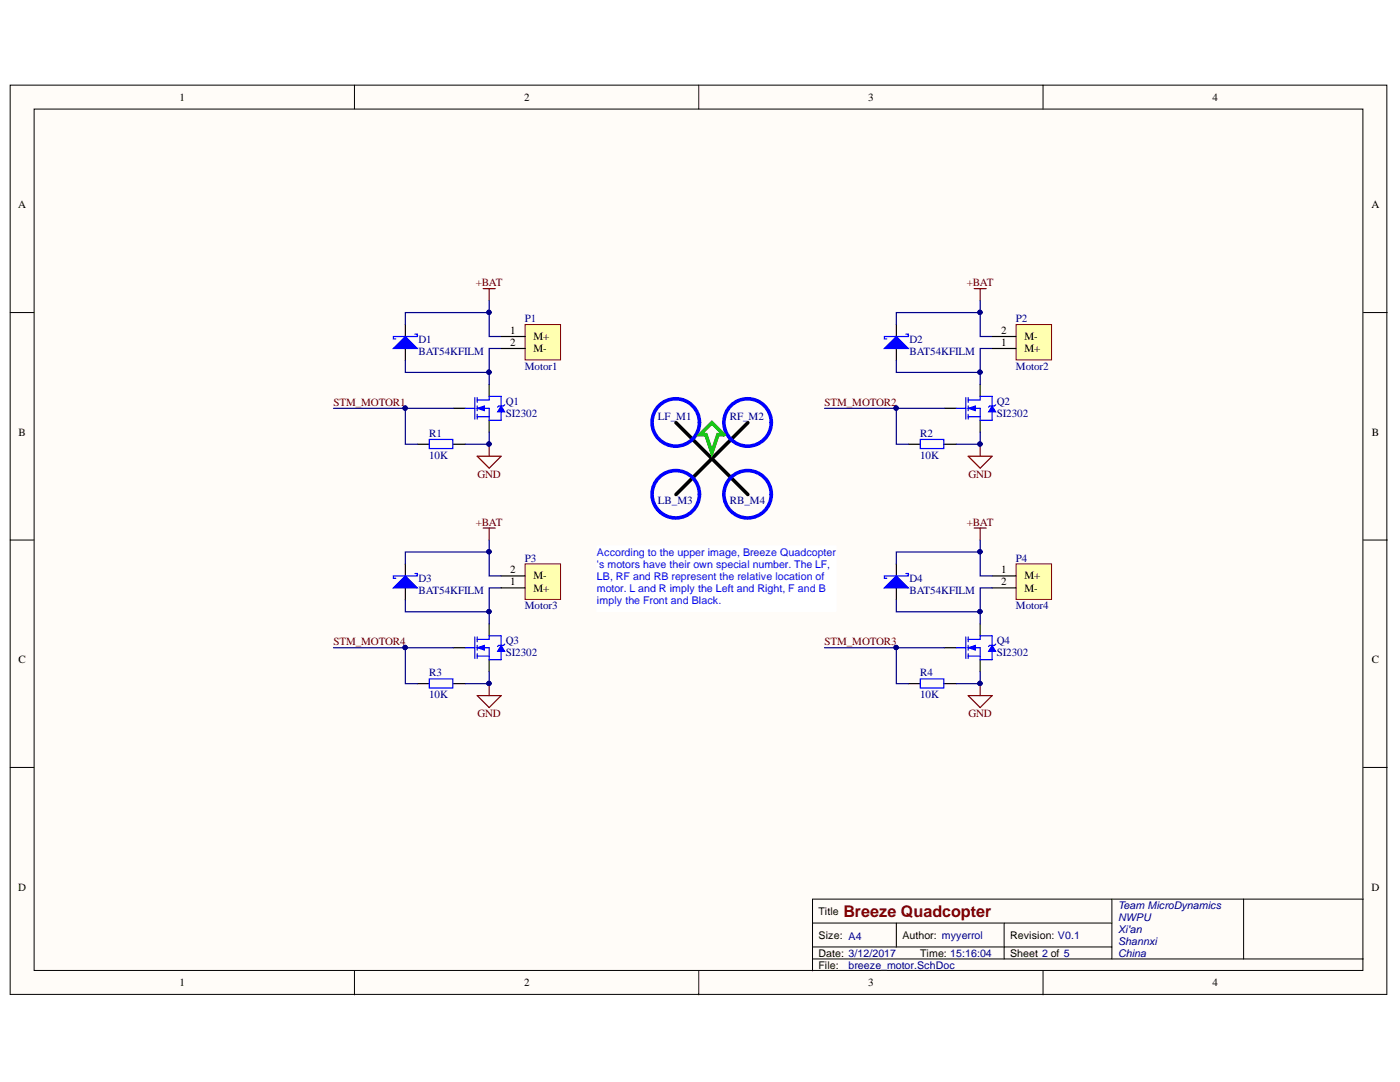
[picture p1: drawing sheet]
<svg xmlns="http://www.w3.org/2000/svg" width="279mm" height="216mm" viewBox="0 0 279 216" stroke-linecap="round" stroke-linejoin="round" font-family="sans-serif">
<g fill="#fffcf8" stroke="#000" stroke-width=".2">
<path d="M2 17h274.8v181.4h-274.8z"/>
<path d="M6.8 21.8h265.2v171.8h-265.2z"/>
</g>
<g fill="none" stroke="#000" stroke-width=".2">
<path d="M70.7 17v4.8M139.5 17v4.8M208.2 17v4.8M2 62.4h4.8M272.1 62.4h4.8M2 107.8h4.8M272.1 107.8h4.8M2 153.1h4.8M272.1 153.1h4.8M221.9 179.4v12M248.2 179.4h-86v14.3M272.1 179.4h-23.9v12"/>
<path d="M70.7 193.7v4.8M139.5 193.7v4.8M162.2 184.2h59.7M162.2 191.4h109.9M162.2 189h59.7M178.9 184.2v4.8M200.4 184.2v7.2M208.2 193.7v4.8"/>
</g>
<path d="M80.9 64.8v2.3M80.9 69.5v2.4" fill="none" stroke="#000" stroke-width=".24"/>
<path d="M78.5 69.5l2.4-2.4 2.4 2.4z" fill="#00f"/>
<path d="M78.5 69.5l2.4-2.4 2.4 2.4zM82.8 66.7h.5v.4h-4.8v.5h.5M94.8 79.3v4.3M95.2 79.8h2.4M95.2 79.3v1M92.8 81.5h2M95.2 81.5h2.4v2.4M95.2 83.2h2.4M95.2 81v1M95.2 82.7v.9" fill="none" stroke="#00f" stroke-width=".24"/>
<path d="M96.4 57.6h2.4M97.6 57.6v2.4" fill="none" stroke="#800000" stroke-width=".24"/>
<path d="M97.6 62.4h-16.7v2.4" fill="none" stroke="#000080" stroke-width=".24"/>
<circle cx="97.6" cy="62.3" r=".43" fill="#000080" stroke="#000080" stroke-width=".2"/>
<path d="M97.6 76.7v2.4M90.5 81.5h2.3M97.6 83.9v2.4" fill="none" stroke="#000" stroke-width=".24"/>
<path d="M95.2 81.5l1.5-.5v1z" fill="#00f"/>
<path d="M95.2 81.5l1.5-.5v1z" fill="none" stroke="#00f" stroke-width=".2"/>
<path d="M97.6 79.8v-.7h2.4v1.9M100 82.2v1.7h-2.4" fill="none" stroke="#00f" stroke-width=".24"/>
<path d="M100 81l.7 1.2h-1.4z" fill="#00f"/>
<path d="M100 81l.7 1.2h-1.4z" fill="none" stroke="#00f" stroke-width=".2"/>
<path d="M85.7 87.7h4.7v1.8h-4.7zM100.7 80.8l-.2 .2h-1l-.2 .2" fill="none" stroke="#00f" stroke-width=".24"/>
<path d="M80.9 71.9v2.4h16.7M80.9 81.5v7.1h2.4M97.6 86.3v2.3h-4.8" fill="none" stroke="#000080" stroke-width=".24"/>
<g fill="#000080" stroke="#000080" stroke-width=".2">
<circle cx="97.6" cy="74.3" r=".43"/>
<circle cx="97.6" cy="88.6" r=".43"/>
<circle cx="80.8" cy="81.4" r=".43"/>
</g>
<path d="M95.2 91h4.8l-2.4 2.4zM97.6 88.6v2.4" fill="none" stroke="#800000" stroke-width=".24"/>
<path d="M178.9 64.8v2.3M178.9 69.5v2.4M83.3 88.6h2.4M90.5 88.6h2.3" fill="none" stroke="#000" stroke-width=".24"/>
<path d="M176.5 69.5l2.4-2.4 2.4 2.4z" fill="#00f"/>
<path d="M176.5 69.5l2.4-2.4 2.4 2.4zM180.8 66.7h.5v.4h-4.8v.5h.5M192.7 79.3v4.3M193.2 79.8h2.4M193.2 79.3v1M190.8 81.5h1.9M193.2 81.5h2.4v2.4M193.2 83.2h2.4M193.2 81v1M193.2 82.7v.9" fill="none" stroke="#00f" stroke-width=".24"/>
<path d="M194.4 57.6h2.4M195.6 57.6v2.4" fill="none" stroke="#800000" stroke-width=".24"/>
<path d="M195.6 62.4h-16.7v2.4" fill="none" stroke="#000080" stroke-width=".24"/>
<circle cx="195.6" cy="62.3" r=".43" fill="#000080" stroke="#000080" stroke-width=".2"/>
<path d="M195.6 76.7v2.4M188.4 81.5h2.4M195.6 83.9v2.4" fill="none" stroke="#000" stroke-width=".24"/>
<path d="M193.2 81.5l1.5-.5v1z" fill="#00f"/>
<path d="M193.2 81.5l1.5-.5v1z" fill="none" stroke="#00f" stroke-width=".2"/>
<path d="M195.6 79.8v-.7h2.4v1.9M198 82.2v1.7h-2.4" fill="none" stroke="#00f" stroke-width=".24"/>
<path d="M198 81l.7 1.2h-1.4z" fill="#00f"/>
<path d="M198 81l.7 1.2h-1.4z" fill="none" stroke="#00f" stroke-width=".2"/>
<path d="M183.7 87.7h4.6v1.8h-4.6zM198.7 80.8l-.2 .2h-1l-.2 .2" fill="none" stroke="#00f" stroke-width=".24"/>
<path d="M178.9 71.9v2.4h16.7M178.9 81.5v7.1h2.4M195.6 86.3v2.3h-4.8" fill="none" stroke="#000080" stroke-width=".24"/>
<g fill="#000080" stroke="#000080" stroke-width=".2">
<circle cx="195.6" cy="74.3" r=".43"/>
<circle cx="195.6" cy="88.6" r=".43"/>
<circle cx="178.8" cy="81.4" r=".43"/>
</g>
<path d="M193.2 91h4.8l-2.4 2.4zM195.6 88.6v2.4" fill="none" stroke="#800000" stroke-width=".24"/>
<path d="M181.3 88.6h2.4M188.4 88.6h2.4M80.9 112.5v2.4M80.9 117.3v2.4" fill="none" stroke="#000" stroke-width=".24"/>
<path d="M78.5 117.3l2.4-2.4 2.4 2.4z" fill="#00f"/>
<path d="M78.5 117.3l2.4-2.4 2.4 2.4zM82.8 114.4h.5v.5h-4.8v.5h.5M92.8 129.2h2M94.8 127.1v4.3M95.2 127.6h2.4M95.2 129.2h2.4v2.4M95.2 130.9h2.4M95.2 127.1v1M95.2 128.8v.9M95.2 130.4v1" fill="none" stroke="#00f" stroke-width=".24"/>
<path d="M96.4 105.4h2.4M97.6 105.4v2.4" fill="none" stroke="#800000" stroke-width=".24"/>
<path d="M97.6 110.1h-16.7v2.4" fill="none" stroke="#000080" stroke-width=".24"/>
<circle cx="97.6" cy="110.1" r=".43" fill="#000080" stroke="#000080" stroke-width=".2"/>
<path d="M90.5 129.2h2.3M97.6 124.5v2.4M97.6 131.6v2.4" fill="none" stroke="#000" stroke-width=".24"/>
<path d="M95.2 129.2l1.5-.4v.9z" fill="#00f"/>
<path d="M95.2 129.2l1.5-.4v.9z" fill="none" stroke="#00f" stroke-width=".2"/>
<path d="M97.6 127.6v-.7h2.4v1.9M100 130v1.6h-2.4" fill="none" stroke="#00f" stroke-width=".24"/>
<path d="M100 128.8l.7 1.2h-1.4z" fill="#00f"/>
<path d="M100 128.8l.7 1.2h-1.4z" fill="none" stroke="#00f" stroke-width=".2"/>
<path d="M85.7 135.5h4.7v1.8h-4.7zM100.7 128.5l-.2 .3h-1l-.2 .2" fill="none" stroke="#00f" stroke-width=".24"/>
<path d="M80.9 119.7v2.4h16.7M80.9 129.2v7.2h2.4M97.6 134v2.4h-4.8" fill="none" stroke="#000080" stroke-width=".24"/>
<g fill="#000080" stroke="#000080" stroke-width=".2">
<circle cx="97.6" cy="122" r=".43"/>
<circle cx="97.6" cy="136.4" r=".43"/>
<circle cx="80.8" cy="129.2" r=".43"/>
</g>
<path d="M95.2 138.8h4.8l-2.4 2.4zM97.6 136.4v2.4" fill="none" stroke="#800000" stroke-width=".24"/>
<path d="M178.9 112.5v2.4M178.9 117.3v2.4M83.3 136.4h2.4M90.5 136.4h2.3" fill="none" stroke="#000" stroke-width=".24"/>
<path d="M176.5 117.3l2.4-2.4 2.4 2.4z" fill="#00f"/>
<path d="M176.5 117.3l2.4-2.4 2.4 2.4zM180.8 114.4h.5v.5h-4.8v.5h.5M190.8 129.2h1.9M192.7 127.1v4.3M193.2 127.6h2.4M193.2 129.2h2.4v2.4M193.2 130.9h2.4M193.2 127.1v1M193.2 128.8v.9M193.2 130.4v1" fill="none" stroke="#00f" stroke-width=".24"/>
<path d="M194.4 105.4h2.4M195.6 105.4v2.4" fill="none" stroke="#800000" stroke-width=".24"/>
<path d="M195.6 110.1h-16.7v2.4" fill="none" stroke="#000080" stroke-width=".24"/>
<circle cx="195.6" cy="110.1" r=".43" fill="#000080" stroke="#000080" stroke-width=".2"/>
<path d="M188.4 129.2h2.4M195.6 124.5v2.4M195.6 131.6v2.4" fill="none" stroke="#000" stroke-width=".24"/>
<path d="M193.2 129.2l1.5-.4v.9z" fill="#00f"/>
<path d="M193.2 129.2l1.5-.4v.9z" fill="none" stroke="#00f" stroke-width=".2"/>
<path d="M195.6 127.6v-.7h2.4v1.9M198 130v1.6h-2.4" fill="none" stroke="#00f" stroke-width=".24"/>
<path d="M198 128.8l.7 1.2h-1.4z" fill="#00f"/>
<path d="M198 128.8l.7 1.2h-1.4z" fill="none" stroke="#00f" stroke-width=".2"/>
<path d="M183.7 135.5h4.6v1.8h-4.6zM198.7 128.5l-.2 .3h-1l-.2 .2" fill="none" stroke="#00f" stroke-width=".24"/>
<path d="M97.6 60v7.1h2.4M100 69.5h-2.4v7.2M178.9 119.7v2.4h16.7M178.9 129.2v7.2h2.4M195.6 134v2.4h-4.8" fill="none" stroke="#000080" stroke-width=".24"/>
<g fill="#000080" stroke="#000080" stroke-width=".2">
<circle cx="195.6" cy="122" r=".43"/>
<circle cx="195.6" cy="136.4" r=".43"/>
<circle cx="178.8" cy="129.2" r=".43"/>
<circle cx="97.6" cy="74.3" r=".43"/>
<circle cx="97.6" cy="62.3" r=".43"/>
</g>
<path d="M193.2 138.8h4.8l-2.4 2.4zM195.6 136.4v2.4" fill="none" stroke="#800000" stroke-width=".24"/>
<path d="M181.3 136.4h2.4M188.4 136.4h2.4" fill="none" stroke="#000" stroke-width=".24"/>
<path d="M134.9 84.3l14.3 14.4M149.2 84.3l-14.3 14.4" fill="none" stroke="#000" stroke-width=".72"/>
<g fill="none" stroke="#00f" stroke-width=".72">
<circle cx="134.9" cy="84.3" r="4.7"/>
<circle cx="134.9" cy="98.6" r="4.7"/>
<circle cx="149.2" cy="84.3" r="4.7"/>
<circle cx="149.2" cy="98.6" r="4.7"/>
</g>
<path d="M119.1 108.9h47.7v13.1h-47.7z" fill="#fff" stroke="#fff" stroke-width=".2"/>
<path d="M139.7 86.7l2.4-2.4 2.4 2.4h-1.2l-1.2 3.6-1.2-3.6z" fill="none" stroke="#00bf00" stroke-width=".72"/>
<path d="M104.8 64.8h7.1v7h-7.1z" fill="#ffffb0" stroke="#800000" stroke-width=".2"/>
<path d="M100 67.1h4.8M100 69.5h4.8" fill="none" stroke="#000" stroke-width=".24"/>
<path d="M202.8 112.5h7.1v7.1h-7.1z" fill="#ffffb0" stroke="#800000" stroke-width=".2"/>
<path d="M198 114.9h4.8M198 117.3h4.8" fill="none" stroke="#000" stroke-width=".24"/>
<path d="M195.6 60v7.1h2.4M198 69.5h-2.4v7.2M195.6 107.8v7.1h2.4M198 117.3h-2.4v7.2" fill="none" stroke="#000080" stroke-width=".24"/>
<g fill="#000080" stroke="#000080" stroke-width=".2">
<circle cx="195.6" cy="122" r=".43"/>
<circle cx="195.6" cy="110.1" r=".43"/>
<circle cx="195.6" cy="74.3" r=".43"/>
<circle cx="195.6" cy="62.3" r=".43"/>
</g>
<path d="M202.8 64.8h7.1v7h-7.1z" fill="#ffffb0" stroke="#800000" stroke-width=".2"/>
<path d="M198 67.1h4.8M198 69.5h4.8" fill="none" stroke="#000" stroke-width=".24"/>
<path d="M97.6 107.8v7.1h2.4M100 117.3h-2.4v7.2" fill="none" stroke="#000080" stroke-width=".24"/>
<g fill="#000080" stroke="#000080" stroke-width=".2">
<circle cx="97.6" cy="122" r=".43"/>
<circle cx="97.6" cy="110.1" r=".43"/>
</g>
<path d="M104.8 112.5h7.1v7.1h-7.1z" fill="#ffffb0" stroke="#800000" stroke-width=".2"/>
<path d="M100 114.9h4.8M100 117.3h4.8" fill="none" stroke="#000" stroke-width=".24"/>
<path d="M66.6 81.5h23.9M164.5 81.5h23.9M66.6 129.2h23.9M164.5 129.2h23.9" fill="none" stroke="#000080" stroke-width=".24"/>
<g fill="#000080" stroke="#000080" stroke-width=".2">
<circle cx="80.8" cy="81.4" r=".43"/>
<circle cx="80.8" cy="129.2" r=".43"/>
<circle cx="178.8" cy="129.2" r=".43"/>
<circle cx="178.8" cy="81.4" r=".43"/>
</g>
<text font-size="3.2" fill="#800000" x="168.3" y="183.1">Breeze Quadcopter</text>
<g font-size="2.2">
<text x="35.9" y="20.1">1</text>
<text x="104.6" y="20.1">2</text>
<text x="173.2" y="20.1">3</text>
<text x="242" y="20.1">4</text>
<text x="3.6" y="41.6">A</text>
<text x="273.7" y="41.6">A</text>
<text x="101.8" y="66.7">1</text>
<text x="101.8" y="69.1">2</text>
<text x="106.5" y="67.9">M+</text>
<text x="106.5" y="70.2">M-</text>
<text x="199.8" y="66.7">2</text>
<text x="199.8" y="69.1">1</text>
<text x="204.4" y="67.9">M-</text>
<text x="204.4" y="70.2">M+</text>
<text x="3.7" y="87">B</text>
<text x="273.8" y="87">B</text>
<text x="101.8" y="114.4">2</text>
<text x="101.8" y="116.8">1</text>
<text x="106.5" y="115.6">M-</text>
<text x="106.5" y="118.1">M+</text>
<text x="199.8" y="114.4">1</text>
<text x="199.8" y="116.8">2</text>
<text x="204.4" y="115.6">M+</text>
<text x="204.4" y="118.1">M-</text>
<text x="3.7" y="132.3">C</text>
<text x="273.8" y="132.3">C</text>
<text x="3.6" y="177.7">D</text>
<text x="273.7" y="177.7">D</text>
<text x="35.9" y="196.8">1</text>
<text x="104.6" y="196.8">2</text>
<text x="173.2" y="196.8">3</text>
<text x="242" y="196.8">4</text>
</g>
<g font-size="2.2" fill="#800000">
<text x="95" y="57.1">+BAT</text>
<text x="192.9" y="57.1">+BAT</text>
<text x="66.5" y="81.1">STM_MOTOR1</text>
<text x="164.5" y="81.1">STM_MOTOR2</text>
<text x="95.3" y="95.3">GND</text>
<text x="193.3" y="95.3">GND</text>
<text x="95" y="104.9">+BAT</text>
<text x="192.9" y="104.9">+BAT</text>
<text x="66.5" y="128.8">STM_MOTOR4</text>
<text x="164.5" y="128.8">STM_MOTOR3</text>
<text x="95.3" y="143.1">GND</text>
<text x="193.3" y="143.1">GND</text>
</g>
<g font-size="2.2" fill="#000080">
<text x="104.8" y="64.3">P1</text>
<text x="202.8" y="64.3">P2</text>
<text x="83.5" y="68.4">D1</text>
<text x="83.5" y="70.7">BAT54KFILM</text>
<text x="181.5" y="68.4">D2</text>
<text x="181.5" y="70.7">BAT54KFILM</text>
<text x="104.8" y="73.9">Motor1</text>
<text x="202.8" y="73.9">Motor2</text>
<text x="101" y="80.8">Q1</text>
<text x="101" y="83.2">SI2302</text>
<text x="131.3" y="83.8">LF_M1</text>
<text x="145.7" y="83.8">RF_M2</text>
<text x="199" y="80.8">Q2</text>
<text x="199" y="83.2">SI2302</text>
<text x="85.7" y="87.2">R1</text>
<text x="183.6" y="87.2">R2</text>
<text x="85.7" y="91.5">10K</text>
<text x="183.6" y="91.5">10K</text>
<text x="131.3" y="100.6">LB_M3</text>
<text x="145.7" y="100.6">RB_M4</text>
<text x="104.8" y="112.1">P3</text>
<text x="202.8" y="112.1">P4</text>
<text x="83.5" y="116.1">D3</text>
<text x="83.5" y="118.5">BAT54KFILM</text>
<text x="181.5" y="116.1">D4</text>
<text x="181.5" y="118.5">BAT54KFILM</text>
<text x="104.8" y="121.6">Motor3</text>
<text x="202.8" y="121.6">Motor4</text>
<text x="101" y="128.5">Q3</text>
<text x="101" y="130.9">SI2302</text>
<text x="199" y="128.5">Q4</text>
<text x="199" y="130.9">SI2302</text>
<text x="85.7" y="135">R3</text>
<text x="183.6" y="135">R4</text>
<text x="85.7" y="139.3">10K</text>
<text x="183.6" y="139.3">10K</text>
</g>
<g font-size="2.1" fill="#00f">
<text x="119.1" y="110.9">According to the upper image, Breeze Quadcopter</text>
<text x="119.1" y="113.2">'s motors have their own special number. The LF,</text>
<text x="119.1" y="115.7">LB, RF and RB represent the relative location of</text>
<text x="119.1" y="118.1">motor. L and R imply the Left and Right, F and B</text>
<text x="119.1" y="120.4">i</text>
<text x="119.6" y="120.4">mply the Front and Black.</text>
</g>
<g font-size="2.1">
<text x="163.4" y="182.5">Title</text>
<text x="163.4" y="187.3">Size: A4</text>
<text x="163.4" y="190.9">Date: 3/12/2017</text>
<text x="180.1" y="187.3">Author: myyerrol</text>
<text x="183.6" y="190.9">Time: 15:16:04</text>
<text x="201.6" y="187.3">Revision: V0.1</text>
<text x="201.6" y="190.9">Sheet 2 of 5</text>
<text x="163.4" y="193.3">File:</text>
</g>
<g font-size="2.1" fill="#000080">
<text x="223.1" y="181.4">Team MicroDynamics</text>
<text x="223.1" y="183.7">NWPU</text>
<text x="223.1" y="186.1">Xi'an</text>
<text x="223.1" y="188.5">Shannxi</text>
<text x="223.1" y="190.9">China</text>
<text x="169.4" y="193.3">breeze_motor.SchDoc</text>
</g>
</svg>
